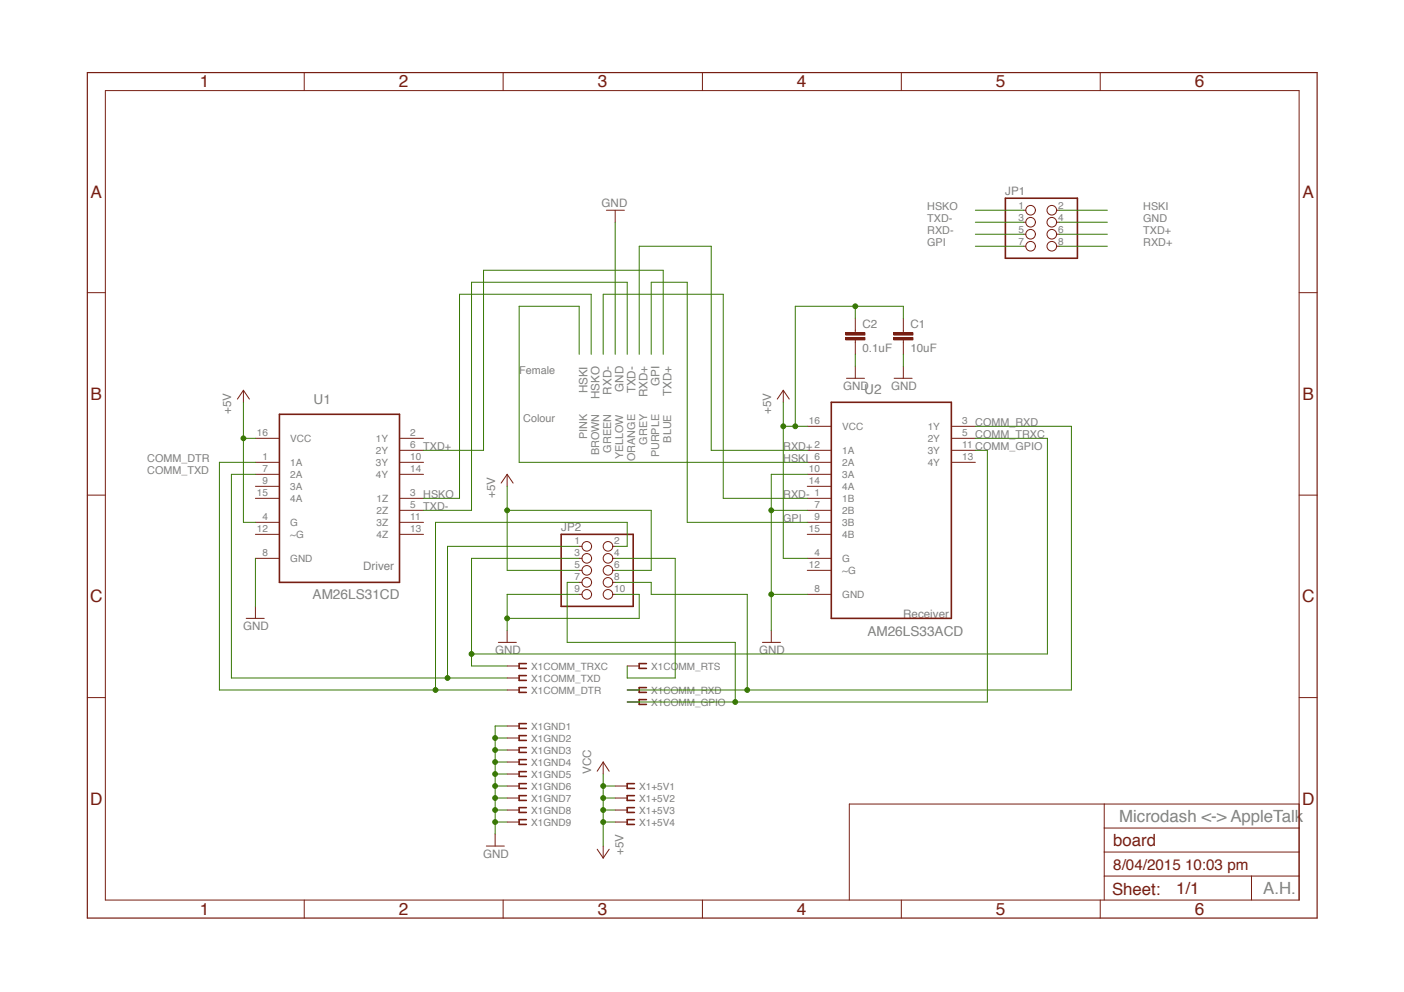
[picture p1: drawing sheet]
<svg xmlns="http://www.w3.org/2000/svg" width="297mm" height="210mm" viewBox="0 0 297 210" stroke-linecap="round" stroke-linejoin="round" font-family="sans-serif">
<g fill="none" stroke="#771e12" stroke-width=".34">
<path d="M212.7 41.9h15.2v12.7h-15.2zM59.1 87.7h25.4v35.5h-25.4zM175.9 85.1h25.4v45.7h-25.4zM118.7 113.1h15.3v15.2h-15.3zM111.4 140.4h-1.6v1h1.6M111.4 143h-1.6v1h1.6M111.4 145.5h-1.6v1h1.6M111.4 153.1h-1.6v1h1.6M111.4 155.7h-1.6v1h1.6M111.4 158.2h-1.6v1h1.6M136.8 140.4h-1.6v1h1.6M136.8 145.5h-1.6v1h1.6"/>
<path d="M136.8 148h-1.6v1h1.6M111.4 165.8h-1.6v1h1.6M111.4 160.7h-1.6v1h1.6M111.4 163.3h-1.6v1h1.6M111.4 168.4h-1.6v1h1.6M111.4 170.9h-1.6v1h1.6M111.4 173.4h-1.6v1h1.6M134.2 165.8h-1.5v1h1.5M134.2 168.4h-1.5v1h1.5M134.2 170.9h-1.5v1h1.5M134.2 173.4h-1.5v1h1.5"/>
</g>
<g fill="none" stroke="#771e12" stroke-width=".21">
<path d="M22.3 19.2h252.5v171.3h-252.5zM64.4 15.4v3.8M106.4 15.4v3.8M148.6 15.4v3.8M190.7 15.4v3.8M232.8 15.4v3.8M128.3 44.5h3.8M130.2 44.5v2.5M216.5 44.5h.5M216.5 47h.5M216.5 49.6h.5M216.5 52.1h.5"/>
<path d="M223.5 44.5h.6M223.5 47h.6M223.5 49.6h.6M223.5 52.1h.6M18.5 61.9h3.8M191.1 69.9v.5M191.1 71.9v.5M274.8 61.9h3.9M51.5 82.6l1.3 1.8M51.5 82.6l-1.3 1.8M51.5 82.6v2.5M54 92.7h5.1"/>
<path d="M54 97.8h5.1M84.5 92.7h5.1M84.5 97.8h5.1M84.5 95.3h5.1M165.7 82.6l1.3 1.8M165.7 82.6l-1.3 1.8M165.7 82.6v2.5M170.8 97.8h5.1M170.8 95.3h5.1M170.8 90.2h5.1M201.3 92.7h5.1M201.3 97.8h5.1"/>
<path d="M201.3 95.3h5.1M201.3 90.2h5.1M18.5 104.8h3.8M54 100.4h5.1M54 102.9h5.1M54 105.4h5.1M54 110.5h5.1M54 113.1h5.1M54 118.1h5.1M84.5 100.4h5.1M84.5 105.4h5.1M84.5 110.5h5.1"/>
<path d="M84.5 113.1h5.1M84.5 108h5.1M107.3 100.4l1.3 1.8M107.3 100.4l-1.3 1.8M107.3 100.4v2.5M122.5 118.1h.6M122.5 115.6h.6M129.6 118.1h.6M129.6 115.6h.6M170.8 100.4h5.1M170.8 102.9h5.1M170.8 105.4h5.1"/>
<path d="M170.8 110.5h5.1M170.8 113.1h5.1M170.8 118.1h5.1M170.8 108h5.1M274.8 104.8h3.9M52.1 130.8h3.8M54 128.3v2.5M105.4 135.9h3.8M107.3 133.4v2.5M122.5 120.7h.6M122.5 125.8h.6M122.5 123.2h.6"/>
<path d="M129.6 120.7h.6M129.6 125.8h.6M129.6 123.2h.6M161.3 135.9h3.8M163.2 133.4v2.5M170.8 120.7h5.1M170.8 125.8h5.1M18.5 147.6h3.8M107.3 140.9h2.5M107.3 146h2.5M107.3 153.6h2.5M107.3 143.5h2.5"/>
<path d="M107.3 156.2h2.5M107.3 158.7h2.5M132.7 140.9h2.5M132.7 146h2.5M132.7 148.5h2.5M274.8 147.6h3.9M102.9 179h3.8M104.8 176.5v2.5M107.3 166.3h2.5M107.3 168.9h2.5M107.3 171.4h2.5M107.3 173.9h2.5"/>
<path d="M107.3 161.2h2.5M107.3 163.8h2.5M126.3 179.7l1.3 1.9M127.6 161.2v2.6M127.6 179v2.6M127.6 161.2l1.3 2M127.6 161.2l-1.3 2M128.9 179.7l-1.3 1.9M130.2 166.3h2.5M130.2 168.9h2.5M130.2 171.4h2.5M130.2 173.9h2.5"/>
<path d="M233.6 170.1v20.4M233.6 175.2h41.2M274.8 170.1h-95.1v20.4M64.4 190.5v3.8M106.4 190.5v3.8M148.6 190.5v3.8M190.7 190.5v3.8M232.8 190.5v3.8M233.6 185.4h41.2M233.6 180.3h41.2M264.8 185.4v5.1"/>
<circle cx="218" cy="52.1" r="1.02"/>
<circle cx="218" cy="49.6" r="1.02"/>
<circle cx="218" cy="44.5" r="1.02"/>
<circle cx="218" cy="47" r="1.02"/>
<circle cx="222.5" cy="52.1" r="1.02"/>
<circle cx="222.5" cy="49.6" r="1.02"/>
<circle cx="222.5" cy="44.5" r="1.02"/>
<circle cx="222.5" cy="47" r="1.02"/>
<circle cx="124.1" cy="115.6" r="1.02"/>
<circle cx="124.1" cy="118.1" r="1.02"/>
<circle cx="128.6" cy="115.6" r="1.02"/>
<circle cx="128.6" cy="118.1" r="1.02"/>
<circle cx="124.1" cy="125.8" r="1.02"/>
<circle cx="124.1" cy="120.7" r="1.02"/>
<circle cx="124.1" cy="123.2" r="1.02"/>
<circle cx="128.6" cy="120.7" r="1.02"/>
<circle cx="128.6" cy="123.2" r="1.02"/>
<circle cx="128.6" cy="125.8" r="1.02"/>
</g>
<path d="M18.5 15.4h260.2v178.9h-260.2z" fill="none" stroke="#771e12" stroke-width=".25"/>
<path d="M189.1 71.4h4v.5h-4z" fill="#771e12"/>
<path d="M189.1 71.4h4v.5h-4z" fill="none" stroke="#771e12" stroke-width=".21"/>
<path d="M189.1 70.4h4v.5h-4z" fill="#771e12"/>
<path d="M181 69.9v.5M181 71.9v.5M181 77.5v2.5M189.1 70.4h4v.5h-4zM191.1 67.3v2.6M191.1 72.4v2.6M191.1 77.5v2.5M179.1 80h3.8M189.2 80h3.8" fill="none" stroke="#771e12" stroke-width=".21"/>
<path d="M178.9 71.4h4.1v.5h-4.1z" fill="#771e12"/>
<path d="M178.9 71.4h4.1v.5h-4.1z" fill="none" stroke="#771e12" stroke-width=".21"/>
<path d="M178.9 70.4h4.1v.5h-4.1z" fill="#771e12"/>
<path d="M178.9 70.4h4.1v.5h-4.1zM181 67.3v2.6M181 72.4v2.6" fill="none" stroke="#771e12" stroke-width=".21"/>
<path d="M104.8 156.2h2.5M104.8 158.7h2.5M107.3 153.6h-2.5v22.9M104.8 161.2h2.5M104.8 163.8h2.5M104.8 166.3h2.5M104.8 168.9h2.5M104.8 171.4h2.5M104.8 173.9h2.5" fill="none" stroke="#387805" stroke-width=".21"/>
<circle cx="104.7" cy="156.1" r=".51" fill="#387805"/>
<circle cx="104.8" cy="156.2" r=".51" fill="none" stroke="#387805" stroke-width=".21"/>
<circle cx="104.7" cy="158.7" r=".51" fill="#387805"/>
<circle cx="104.8" cy="158.7" r=".51" fill="none" stroke="#387805" stroke-width=".21"/>
<circle cx="104.7" cy="161.2" r=".51" fill="#387805"/>
<circle cx="104.8" cy="161.2" r=".51" fill="none" stroke="#387805" stroke-width=".21"/>
<circle cx="104.7" cy="163.8" r=".51" fill="#387805"/>
<circle cx="104.8" cy="163.8" r=".51" fill="none" stroke="#387805" stroke-width=".21"/>
<circle cx="104.7" cy="166.3" r=".51" fill="#387805"/>
<circle cx="104.8" cy="166.3" r=".51" fill="none" stroke="#387805" stroke-width=".21"/>
<circle cx="104.7" cy="168.8" r=".51" fill="#387805"/>
<circle cx="104.8" cy="168.9" r=".51" fill="none" stroke="#387805" stroke-width=".21"/>
<circle cx="104.7" cy="171.4" r=".51" fill="#387805"/>
<circle cx="104.8" cy="171.4" r=".51" fill="none" stroke="#387805" stroke-width=".21"/>
<circle cx="104.7" cy="173.9" r=".51" fill="#387805"/>
<g fill="none" stroke="#387805" stroke-width=".21">
<path d="M130.2 47v28M54 118.1v10.2M170.8 108h-7.6v25.4M163.2 125.8h7.6"/>
<circle cx="104.8" cy="173.9" r=".51"/>
</g>
<circle cx="163.2" cy="125.7" r=".51" fill="#387805"/>
<g fill="none" stroke="#387805" stroke-width=".21">
<path d="M170.8 100.4h-7.6v7.6"/>
<circle cx="163.2" cy="125.8" r=".51"/>
</g>
<circle cx="163.2" cy="108" r=".51" fill="#387805"/>
<g fill="none" stroke="#387805" stroke-width=".21">
<path d="M224.1 47h10.2M122.5 125.8h-15.2v7.6M130.2 125.8h5v5h-27.9"/>
<circle cx="163.2" cy="108" r=".51"/>
</g>
<circle cx="107.3" cy="130.8" r=".51" fill="#387805"/>
<g fill="none" stroke="#387805" stroke-width=".21">
<path d="M181 75v2.5M191.1 75v2.5M127.6 173.9h2.6M127.6 171.4h2.6M127.6 168.9h2.6M130.2 166.3h-2.6v12.7"/>
<circle cx="107.3" cy="130.8" r=".51"/>
</g>
<circle cx="127.6" cy="173.9" r=".51" fill="#387805"/>
<circle cx="127.6" cy="173.9" r=".51" fill="none" stroke="#387805" stroke-width=".21"/>
<circle cx="127.6" cy="171.4" r=".51" fill="#387805"/>
<circle cx="127.6" cy="171.4" r=".51" fill="none" stroke="#387805" stroke-width=".21"/>
<circle cx="127.6" cy="168.8" r=".51" fill="#387805"/>
<g fill="none" stroke="#387805" stroke-width=".21">
<path d="M127.6 163.8v2.5"/>
<circle cx="127.6" cy="168.9" r=".51"/>
</g>
<circle cx="127.6" cy="166.3" r=".51" fill="#387805"/>
<g fill="none" stroke="#387805" stroke-width=".21">
<path d="M206.4 44.5h10.1M206.4 49.6h10.1M206.4 47h10.1M206.4 52.1h10.1M224.1 44.5h10.2M224.1 49.6h10.2M224.1 52.1h10.2M122.5 75v-10.2h-12.7v33h61M125.1 75v-12.7h-27.9v43.1h-7.6M127.6 75v-12.7h25.4v43.1h17.8M132.7 75v-15.3h-32.9v48.3h-10.2M135.2 75v-22.9h15.3v43.2h20.3"/>
<path d="M137.8 75v-15.3h7.6v50.8h25.4M140.3 75v-17.8h-38v38.1h-12.7M51.5 85.1v25.4h2.5M51.5 92.7h2.5"/>
<circle cx="127.6" cy="166.3" r=".51"/>
</g>
<circle cx="51.5" cy="92.7" r=".51" fill="#387805"/>
<g fill="none" stroke="#387805" stroke-width=".21">
<path d="M165.7 85.1v33h5.1M165.7 90.2h5.1"/>
<circle cx="51.5" cy="92.7" r=".51"/>
</g>
<circle cx="165.7" cy="90.2" r=".51" fill="#387805"/>
<g fill="none" stroke="#387805" stroke-width=".21">
<path d="M181 64.8v2.5M191.1 67.3v-2.5h-22.8v25.4"/>
<circle cx="165.7" cy="90.2" r=".51"/>
</g>
<circle cx="180.9" cy="64.8" r=".51" fill="#387805"/>
<circle cx="181" cy="64.8" r=".51" fill="none" stroke="#387805" stroke-width=".21"/>
<circle cx="168.2" cy="90.2" r=".51" fill="#387805"/>
<g fill="none" stroke="#387805" stroke-width=".21">
<path d="M107.3 102.9v17.8h15.2M107.3 108h30.5v12.7h-7.6"/>
<circle cx="168.3" cy="90.2" r=".51"/>
</g>
<circle cx="107.3" cy="108" r=".51" fill="#387805"/>
<g fill="none" stroke="#387805" stroke-width=".21">
<path d="M54 97.8h-7.6v48.2h60.9M130.2 115.6h2.5v-5.1h-40.6v35.5"/>
<circle cx="107.3" cy="108" r=".51"/>
</g>
<circle cx="92.1" cy="146" r=".51" fill="#387805"/>
<g fill="none" stroke="#387805" stroke-width=".21">
<path d="M54 100.4h-5v43.1h58.3M122.5 115.6h-27.8v27.9"/>
<circle cx="92.1" cy="146" r=".51"/>
</g>
<circle cx="94.7" cy="143.4" r=".51" fill="#387805"/>
<g fill="none" stroke="#387805" stroke-width=".21">
<path d="M206.4 92.7h15.2v45.7h-121.8M122.5 118.1h-22.7v22.8h7.5"/>
<circle cx="94.7" cy="143.5" r=".51"/>
</g>
<circle cx="99.7" cy="138.4" r=".51" fill="#387805"/>
<g fill="none" stroke="#387805" stroke-width=".21">
<path d="M206.4 90.2h20.3v55.8h-94M158.1 125.8v20.2"/>
<circle cx="99.8" cy="138.4" r=".51"/>
</g>
<circle cx="158.1" cy="146" r=".51" fill="#387805"/>
<g fill="none" stroke="#387805" stroke-width=".21">
<path d="M206.4 95.3h2.5v53.2h-76.2M122.5 123.2h-2.5v12.7h35.6v12.6M130.2 123.2h7.6v2.6h20.3"/>
<circle cx="158.1" cy="146" r=".51"/>
</g>
<circle cx="155.5" cy="148.5" r=".51" fill="#387805"/>
<g fill="none" stroke="#387805" stroke-width=".21">
<path d="M130.2 118.1h12.7v25.4h-10.2v-2.6"/>
<circle cx="155.6" cy="148.5" r=".51"/>
</g>
<g font-size="3.6" fill="#771e12">
<text x="42.3" y="18.5">1</text>
<text x="84.4" y="18.5">2</text>
<text x="126.5" y="18.5">3</text>
<text x="168.6" y="18.5">4</text>
<text x="210.7" y="18.5">5</text>
<text x="252.8" y="18.5">6</text>
<text x="19.2" y="41.8">A</text>
<text x="275.6" y="41.8">A</text>
<text x="19.2" y="84.6">B</text>
<text x="275.6" y="84.6">B</text>
<text x="19.1" y="127.5">C</text>
<text x="275.5" y="127.5">C</text>
<text x="19.1" y="170.3">D</text>
<text x="275.5" y="170.3">D</text>
<text x="235.5" y="179">board</text>
<text x="235.3" y="189.3">Sheet:</text>
<text x="248.8" y="189.2">1/1</text>
<text x="42.3" y="193.6">1</text>
<text x="84.4" y="193.6">2</text>
<text x="126.5" y="193.6">3</text>
<text x="168.6" y="193.6">4</text>
<text x="210.7" y="193.6">5</text>
<text x="252.8" y="193.6">6</text>
</g>
<g font-size="3.6" fill="#808080">
<text x="236.8" y="173.9">Microdash &lt;-&gt; AppleTalk</text>
<text x="267.3" y="189.2">A.H.</text>
</g>
<text font-size="3.2" fill="#771e12" x="235.5" y="184.1">8/04/2015 10:03 pm</text>
<g font-size="2.9" fill="#808080">
<text x="182.8" y="83.4">U2</text>
<text x="66.3" y="85.5">U1</text>
<text x="66.1" y="126.9">AM26LS31CD</text>
<text x="183.5" y="134.5">AM26LS33ACD</text>
</g>
<g font-size="2.5" fill="#808080">
<text x="212.7" y="41.3">JP1</text>
<text x="127.3" y="43.7">GND</text>
<text x="182.5" y="69.5">C2</text>
<text x="192.6" y="69.5">C1</text>
<text x="182.5" y="74.6">0.1uF</text>
<text x="192.6" y="74.6">10uF</text>
<text x="124.3" y="83.2" transform="rotate(-90 124.3 83.2)">HSKI</text>
<text x="129.4" y="83.5" transform="rotate(-90 129.4 83.5)">RXD-</text>
<text x="131.9" y="82.9" transform="rotate(-90 131.9 82.9)">GND</text>
<text x="134.5" y="83.2" transform="rotate(-90 134.5 83.2)">TXD-</text>
<text x="139.6" y="81.7" transform="rotate(-90 139.6 81.7)">GPI</text>
<text x="142.1" y="83.8" transform="rotate(-90 142.1 83.8)">TXD+</text>
<text x="178.4" y="82.6">GND</text>
<text x="188.6" y="82.6">GND</text>
<text x="48.9" y="87.6" transform="rotate(-90 48.9 87.6)">+5V</text>
<text x="126.9" y="84.4" transform="rotate(-90 126.9 84.4)">HSKO</text>
<text x="137" y="84.1" transform="rotate(-90 137 84.1)">RXD+</text>
<text x="163.2" y="87.6" transform="rotate(-90 163.2 87.6)">+5V</text>
<text x="104.8" y="105.4" transform="rotate(-90 104.8 105.4)">+5V</text>
<text x="118.7" y="112.4">JP2</text>
<text x="76.8" y="120.6">Driver</text>
<text x="191.1" y="130.8">Receiver</text>
<text x="51.5" y="133.3">GND</text>
<text x="104.8" y="138.4">GND</text>
<text x="160.6" y="138.4">GND</text>
<text x="125.1" y="163.8" transform="rotate(-90 125.1 163.8)">VCC</text>
<text x="102.2" y="181.5">GND</text>
<text x="131.9" y="180.9" transform="rotate(-90 131.9 180.9)">+5V</text>
</g>
<g font-size="2.3" fill="#808080">
<text x="196.2" y="44.5">HSKO</text>
<text x="196.2" y="47">TXD-</text>
<text x="241.9" y="47">GND</text>
<text x="241.9" y="44.5">HSKI</text>
<text x="196.2" y="49.6">RXD-</text>
<text x="196.2" y="52.1">GPI</text>
<text x="241.9" y="52.1">RXD+</text>
<text x="241.9" y="49.6">TXD+</text>
<text x="109.8" y="79.2">Female</text>
<text x="110.7" y="89.3">Colour</text>
<text x="124.2" y="93" transform="rotate(-90 124.2 93)">PINK</text>
<text x="129.3" y="95.8" transform="rotate(-90 129.3 95.8)">GREEN</text>
<text x="136.9" y="94.1" transform="rotate(-90 136.9 94.1)">GREY</text>
<text x="142" y="93.6" transform="rotate(-90 142 93.6)">BLUE</text>
<text x="165.7" y="95.3">RXD+ 2</text>
<text x="31.2" y="97.8">COMM_DTR</text>
<text x="31.2" y="100.3">COMM_TXD</text>
<text x="126.8" y="96.4" transform="rotate(-90 126.8 96.4)">BROWN</text>
<text x="131.9" y="97.2" transform="rotate(-90 131.9 97.2)">YELLOW</text>
<text x="134.4" y="97.5" transform="rotate(-90 134.4 97.5)">ORANGE</text>
<text x="139.5" y="96.8" transform="rotate(-90 139.5 96.8)">PURPLE</text>
<text x="165.7" y="97.8">HSKI 6</text>
<text x="165.7" y="105.4">RXD- 1</text>
<text x="165.7" y="110.5">GPI</text>
</g>
<g font-size="2.1" fill="#808080">
<text x="215.5" y="44.1">1</text>
<text x="215.5" y="46.7">3</text>
<text x="223.9" y="44.1">2</text>
<text x="223.9" y="46.7">4</text>
<text x="215.5" y="49.2">5</text>
<text x="215.5" y="51.7">7</text>
<text x="223.9" y="49.2">6</text>
<text x="223.9" y="51.7">8</text>
<text x="171.2" y="89.8">16</text>
<text x="203.6" y="89.8">3 COMM_RXD</text>
<text x="54.4" y="92.4">16</text>
<text x="61.4" y="93.5">VCC</text>
<text x="79.5" y="93.5">1Y</text>
<text x="86.8" y="92.4">2</text>
<text x="86.8" y="94.9">6 TXD+</text>
<text x="178.2" y="90.9">VCC</text>
<text x="196.3" y="90.9">1Y</text>
<text x="196.3" y="93.5">2Y</text>
<text x="203.6" y="92.4">5 COMM_TRXC</text>
<text x="203.6" y="94.9">11 COMM_GPIO</text>
<text x="55.6" y="97.4">1</text>
<text x="55.6" y="100">7</text>
<text x="61.4" y="98.6">1A</text>
<text x="61.4" y="101.1">2A</text>
<text x="79.5" y="96">2Y</text>
<text x="79.5" y="98.6">3Y</text>
<text x="79.5" y="101.1">4Y</text>
<text x="86.8" y="97.4">10</text>
<text x="86.8" y="100">14</text>
<text x="171.2" y="100">10</text>
<text x="178.2" y="96">1A</text>
<text x="178.2" y="98.6">2A</text>
<text x="178.2" y="101.1">3A</text>
<text x="196.3" y="96">3Y</text>
<text x="196.3" y="98.6">4Y</text>
<text x="203.6" y="97.4">13</text>
<text x="54.4" y="105">15</text>
<text x="55.6" y="102.5">9</text>
<text x="61.4" y="103.6">3A</text>
<text x="61.4" y="106.2">4A</text>
<text x="79.7" y="106.2">1Z</text>
<text x="86.8" y="105">3 HSKO</text>
<text x="86.8" y="107.6">5 TXD-</text>
<text x="171.2" y="102.5">14</text>
<text x="172.3" y="107.6">7</text>
<text x="178.2" y="103.6">4A</text>
<text x="178.2" y="106.2">1B</text>
<text x="54.4" y="112.7">12</text>
<text x="55.6" y="110.1">4</text>
<text x="61.4" y="111.2">G</text>
<text x="61.4" y="113.8">~G</text>
<text x="79.7" y="108.7">2Z</text>
<text x="79.7" y="111.2">3Z</text>
<text x="79.7" y="113.8">4Z</text>
<text x="86.8" y="110.1">11</text>
<text x="86.8" y="112.7">13</text>
<text x="171.2" y="112.7">15</text>
<text x="172.3" y="110.1">9</text>
<text x="178.2" y="108.7">2B</text>
<text x="178.2" y="111.2">3B</text>
<text x="178.2" y="113.8">4B</text>
<text x="55.6" y="117.7">8</text>
<text x="61.4" y="118.9">GND</text>
<text x="121.6" y="115.2">1</text>
<text x="121.6" y="117.7">3</text>
<text x="130" y="115.2">2</text>
<text x="130" y="117.7">4</text>
<text x="172.3" y="117.7">4</text>
<text x="178.2" y="118.9">G</text>
<text x="121.6" y="120.3">5</text>
<text x="121.6" y="122.8">7</text>
<text x="121.6" y="125.4">9</text>
<text x="130" y="120.3">6</text>
<text x="130" y="122.8">8</text>
<text x="130" y="125.4">10</text>
<text x="171.2" y="120.3">12</text>
<text x="172.3" y="125.4">8</text>
<text x="178.2" y="121.4">~G</text>
<text x="178.2" y="126.5">GND</text>
<text x="112.4" y="141.7">X1COMM_TRXC</text>
<text x="137.8" y="141.7">X1COMM_RTS</text>
<text x="112.4" y="146.8">X1COMM_DTR</text>
<text x="112.4" y="144.2">X1COMM_TXD</text>
<text x="137.8" y="146.8">X1COMM_RXD</text>
<text x="137.8" y="149.3">X1COMM_GPIO</text>
<text x="112.4" y="154.4">X1GND1</text>
<text x="112.4" y="156.9">X1GND2</text>
<text x="112.4" y="159.5">X1GND3</text>
<text x="112.4" y="167.1">X1GND6</text>
<text x="112.4" y="162">X1GND4</text>
<text x="112.4" y="164.5">X1GND5</text>
<text x="135.2" y="167.1">X1+5V1</text>
<text x="112.4" y="169.6">X1GND7</text>
<text x="112.4" y="172.2">X1GND8</text>
<text x="135.2" y="172.2">X1+5V3</text>
<text x="135.2" y="169.6">X1+5V2</text>
<text x="112.4" y="174.7">X1GND9</text>
<text x="135.2" y="174.7">X1+5V4</text>
</g>
</svg>
